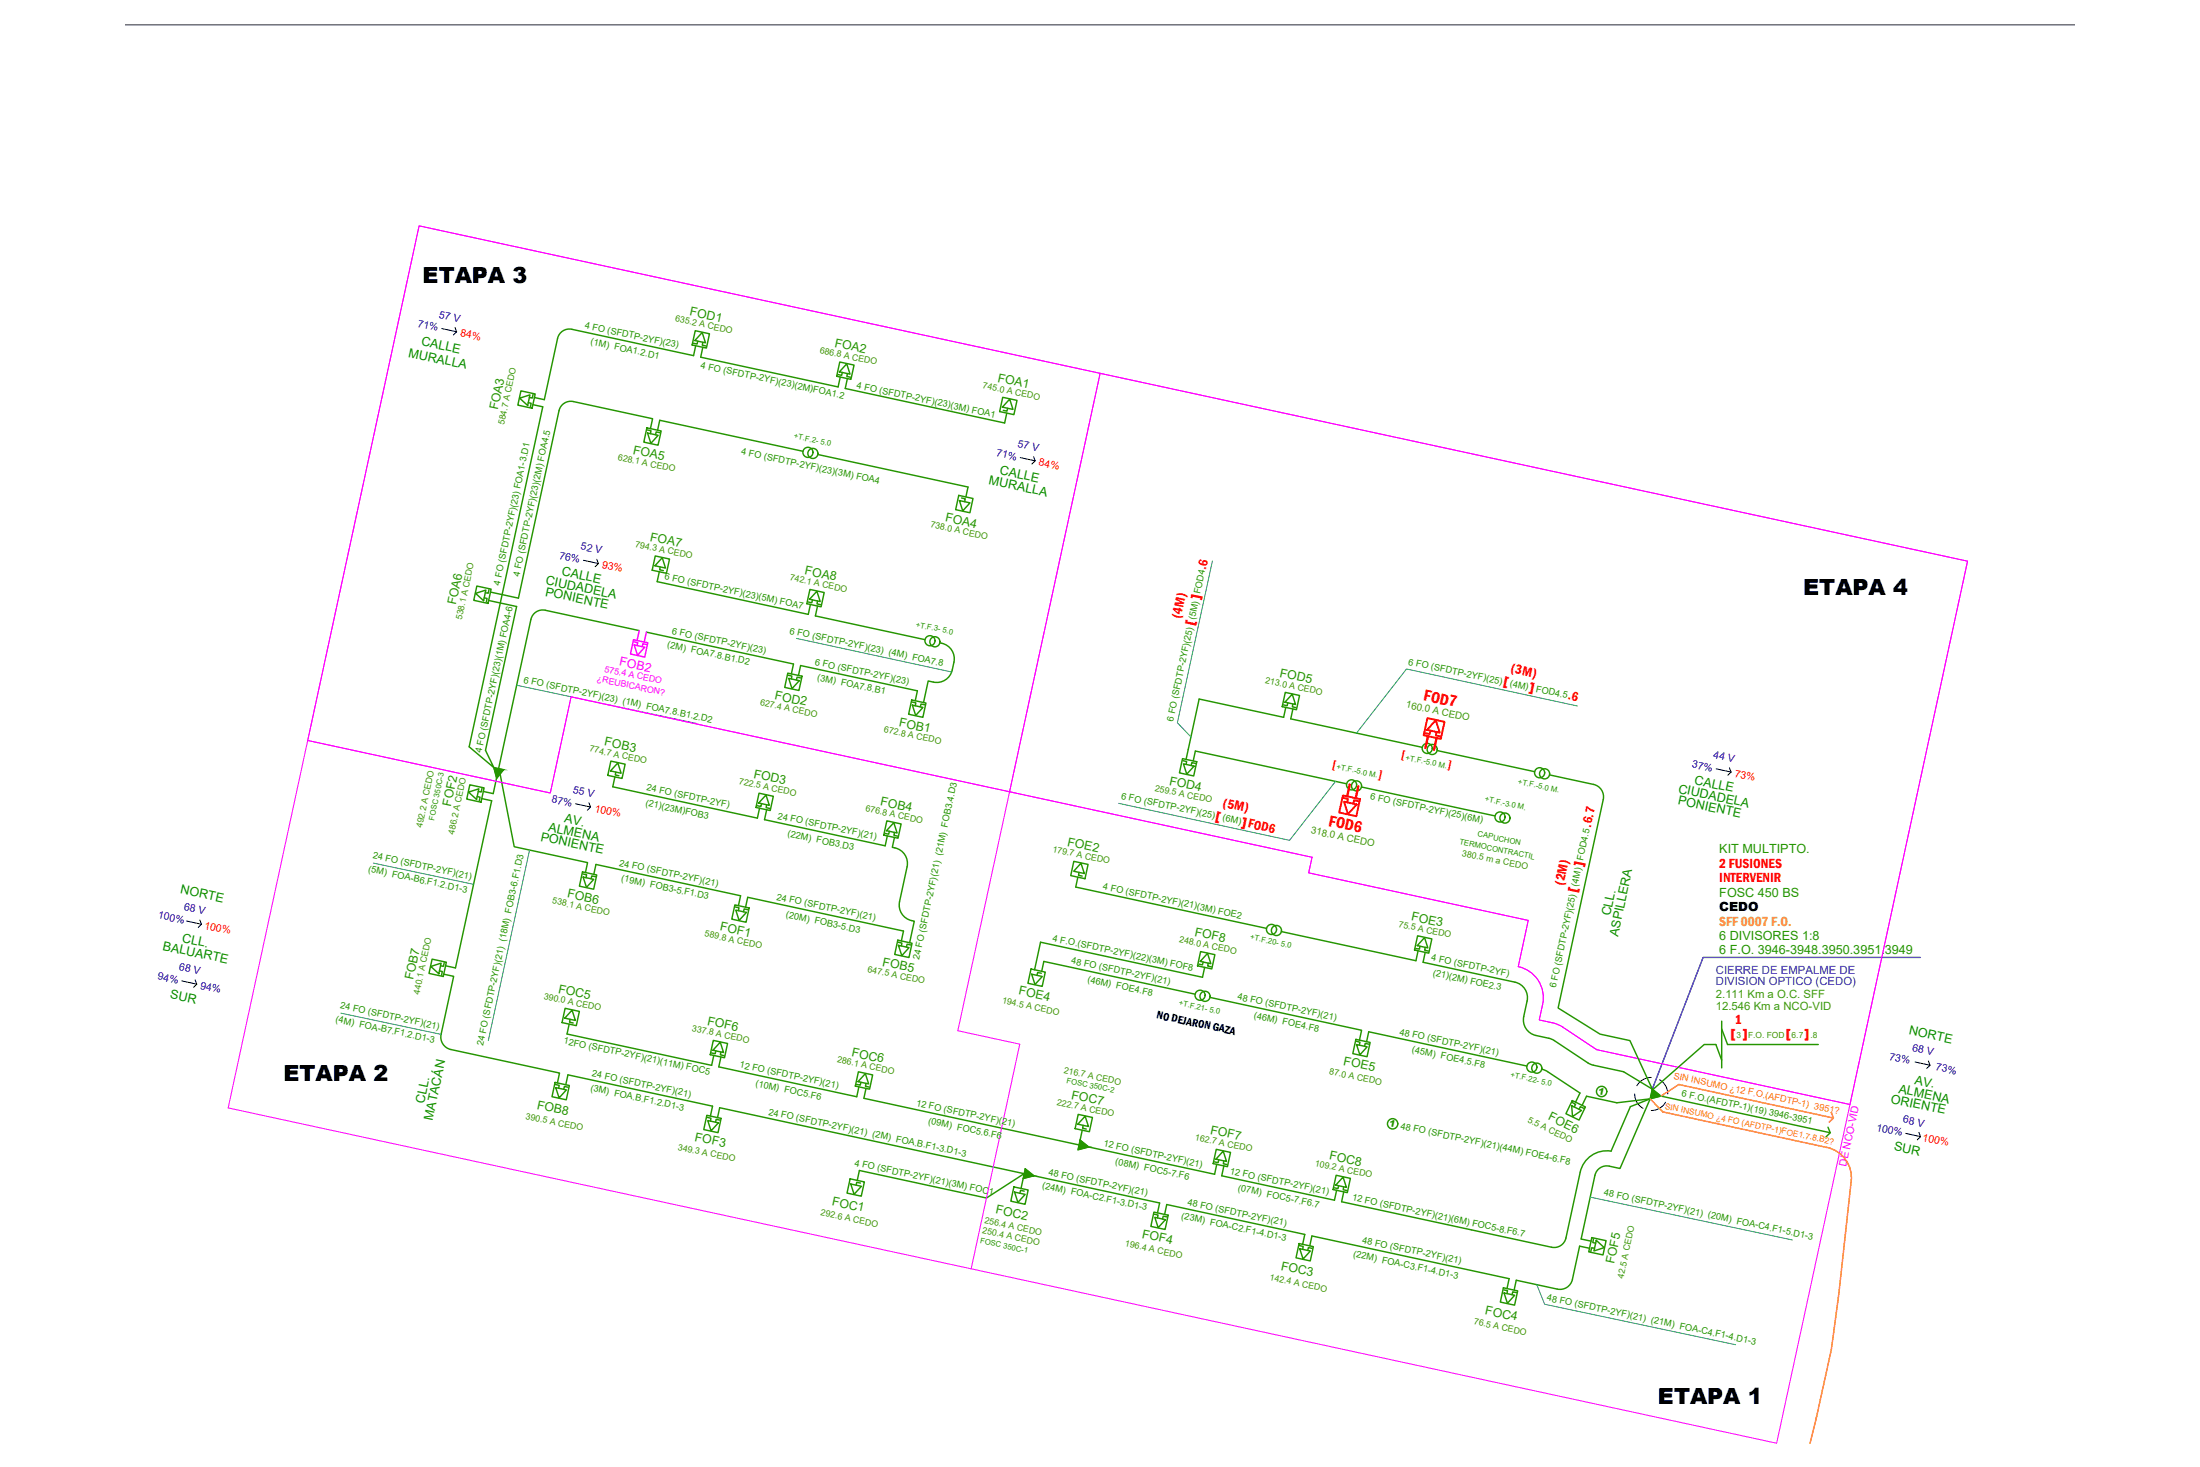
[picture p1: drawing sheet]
<svg xmlns="http://www.w3.org/2000/svg" width="914mm" height="610mm" viewBox="0 0 914 610" stroke-linecap="round" stroke-linejoin="round" font-family="sans-serif">
<!-- layer: CABLE EXISTENTE SUBTERRANEO SECUNDARIO -->
<g fill="none" stroke="#259500" stroke-width=".6">
<path d="M289 137.4l5.9 1.3-1.3 5.9-5.9-1.3zM291.9 138.2l1.3 4.3-4.4-1zM289.2 143.7l-.9 4.1-50.6-11a5 5 0 0 0-6 3.9l-5.5 25.4-4.1-.9M290 141.8l-.3 1.2-1.5-.4M292.1 142.2l-.2 1.2 1.5 .4M292.1 144.3l-.9 4.1 57.1 12.4 .9-4.1M349 150.4l6 1.3-1.3 5.9-5.9-1.2zM350.1 154.8l-.3 1.2-1.5-.4M351.9 151.2l1.4 4.3-4.4-1zM352.2 155.2l-.2 1.2 1.5 .4M352.2 157.3l-.9 4.1 66.3 14.4 .9-4.1M216 165.5l4.3-1.4-1 4.4z"/>
<path d="M216.5 162.4l5.9 1.3-1.2 5.9-6-1.3zM219.6 167.3l1.2 .3-.4 1.5M221.5 168.2l4.1 .8-30.6 141.3 10.3 8.7-3.5-7.2 12.9-59.8-11.6-2.5M221.6 163.9l-.4 1.5-1.2-.2M268.9 177.8l5.9 1.3-1.3 5.9-5.9-1.3zM269.1 178.7l1.5 .3-.2 1.2M269.1 179.9l4.5 1-3.1 3.3zM270.3 178.1l.9-4.1-32.9-7.1a5 5 0 0 0-6 3.8l-16.8 77.9-11.6-2.6M273.3 178.8l.9-4.2 59.6 12.9M274.3 179.8l-1.6-.3-.3 1.2M416.8 165.1l5.9 1.3-1.3 5.9-5.9-1.3zM418.8 169.7l-.3 1.2-1.5-.4"/>
<path d="M419.7 165.8l1.3 4.3-4.4-.9zM339.9 188.9l62.4 13.5-.8 4.1M398.5 205.9l5.9 1.2-1.3 6-5.9-1.3zM398.8 208l4.4 1-3 3.3zM399.7 206.9l1.5 .4-.2 1.2M272.3 231l6 1.3-1.3 5.9-5.9-1.3zM274 237.6l-.9 4.1 62.8 13.6 .9-4.1M274.4 235.6l-.2 1.2 1.5 .3M275.2 231.8l1.4 4.3-4.4-1zM197.7 246.6l4.2-1.4-.9 4.4zM198.2 243.5l5.9 1.3-1.3 5.9-5.9-1.2zM201.3 248.4l1.2 .3-.4 1.5"/>
<path d="M203.2 245l-.3 1.5-1.2-.2M336.6 244.9l6 1.3-1.3 6-5.9-1.3zM337.7 249.3l-.3 1.2-1.5-.3M339.5 245.7l1.4 4.3-4.4-1zM339.8 249.7l-.2 1.2 1.5 .4M339.8 251.8l-.9 4.1 45.6 9.9M265.7 262l-39.1-8.4a5 5 0 0 0-5.9 3.8l-13.5 62M268.7 262.7l61.1 13.2-.9 4.1M327.4 279.7l6 1.3-1.3 5.9-6-1.3zM390.6 267.1a6.7 6.7 0 0 1 5.9 8.1 8.9 8.9 0 0 1-3.2 7.1l-2.5 1.1h-2.9M327.6 280.6l1.5 .3-.2 1.2M327.8 281.9l4.4 .9-3 3.4z"/>
<path d="M331.9 280.7l.9-4.1 48.5 10.5-.9 4.1M332.8 281.7l-1.5-.3-.3 1.2M378.9 290.9l6 1.2-1.3 6-5.9-1.3zM379.1 291.7l1.5 .4-.2 1.2M379.2 293l4.4 1-3 3.3zM384.3 292.9l-1.5-.4-.3 1.2M387.9 283.4l-2.1-.4-1.9 8.9M534.2 287.7l5.9 1.3-1.2 5.9-6-1.3zM534.4 294l-.9 4.1-35.1-7.6-5.4 25.1M535.3 292.1l-.3 1.2-1.5-.4M537.1 288.5l1.4 4.3-4.4-1zM537.4 292.5l-.3 1.2 1.6 .4"/>
<path d="M537.4 294.6l-.9 4.1 54.6 11.9M205.3 319l4 .8-2.9 3.6zM253.9 316.3l5.9 1.2-1.3 6-5.9-1.3zM256.8 317l1.4 4.3-4.4-1zM491.5 315.2l5.9 1.3-1.3 5.9-5.9-1.2zM491.7 316.1l1.5 .3-.2 1.2M491.9 317.4l4.4 1-3 3.3zM495.9 316.2l.9-4.1 62.9 13.6M496.9 317.2l-1.5-.3-.3 1.2M597.3 311.9l40.6 8.8M194.7 329.2l4.3-1.4-.9 4.4zM195.3 326.1l5.9 1.3-1.3 5.9-5.9-1.3z"/>
<path d="M198.3 331l1.2 .3-.3 1.5M200.2 331.8l4.2 .9-15.1 69.5-4.1-.9M200.3 327.6l-.3 1.5-1.2-.2M206.4 323.3l-1.4 6.5-4.1-.9M207.9 321.6l5.8 30.2 30.5 6.7-.9 4.1M255.6 322.8l-.9 4.1 60.1 13.1 .9-4.2M256 320.8l-.3 1.2 1.5 .4M315.5 329.6l5.9 1.3-1.3 5.9-5.9-1.3zM316.6 334l-.3 1.1-1.6-.3M318.4 330.4l1.4 4.2-4.5-.9zM318.7 334.4l-.3 1.2 1.5 .3M318.7 336.5l-.9 4.1 50.1 10.9 .9-4.1"/>
<path d="M565.9 327l55.5 12.1M644 322l18.3 4a5.3 5.3 0 0 1 4.1 6.2l-18.8 86.7 17.4 10.8 12.5 2.7 9.2 20.2-11.9-7.2-13.5-3.1-15.7-10.2-1.3-.5-5.9-1.3a6.6 6.6 0 0 1-5.1-7.9l1.4-6.4a6.6 6.6 0 0 0-5-7.9l-38.2-8.2 .9-4.2M368.6 341.1l5.9 1.3-1.3 5.9-5.9-1.3zM369.7 345.4l-.3 1.2-1.5-.3M371.5 341.9l1.4 4.2-4.4-.9zM371.8 348l-.9 4.1a6.7 6.7 0 0 1 6.1 8.1l-3.1 14.5a6.7 6.7 0 0 0 6.1 8.1l-1.9 8.9M371.8 345.9l-.3 1.2 1.6 .3M446.3 357.9l5.9 1.3-1.2 5.9-6-1.2zM449.3 358.7l1.4 4.3-4.4-1zM242.1 362.3l5.9 1.3-1.3 5.9-5.9-1.3zM242.3 363.2l1.5 .3-.2 1.2M242.4 364.5l4.4 .9-3 3.3z"/>
<path d="M246.8 363.3l.9-4.1 60.1 13-.9 4.1M247.5 364.3l-1.5-.3-.3 1.2M305.4 376l6 1.3-1.3 5.9-5.9-1.3zM305.6 376.9l1.5 .3-.2 1.2M305.8 378.2l4.4 1-3 3.3zM309.9 377l.9-4.1 64.7 14-.9 4.1M310.8 378l-1.5-.3-.3 1.2M448 364.5l-.9 4.1 79.3 17.2M448.5 362.5l-.2 1.2 1.5 .4M179.6 398.6l5.9 1.2-1.3 6-5.9-1.3zM373.2 390.7l5.9 1.3-1.3 5.9-5.9-1.3zM373.3 391.5l1.6 .4-.3 1.2"/>
<path d="M373.4 392.8l4.4 1-3 3.3zM378.6 392.7l-1.6-.3-.3 1.1M499 395.4l5.9 1.3-1.2 5.9-6-1.3zM500.1 399.8l-.3 1.2-1.5-.4M501.9 396.2l1.4 4.3-4.4-1zM532.6 387.1l55.9 12.1 .9-4.1M589.2 388.9l5.9 1.3-1.3 5.9-5.9-1.3zM590.2 393.2l-.2 1.2-1.6-.2M592.1 389.6l1.4 4.3-4.4-1zM592.4 393.7l-.3 1.2 1.6 .3M179.1 401.6l4.2-1.4-.9 4.4zM182.7 403.4l1.2 .3-.4 1.5"/>
<path d="M184.4 404.8l4.2 .9-5.3 24.1a5.3 5.3 0 0 0 4.1 6.3l45.2 9.8-.9 4.1M184.6 400l-.3 1.6-1.2-.3M234.9 419l5.9 1.3-1.3 5.9-5.9-1.3zM237.8 419.8l1.3 4.2-4.4-.9zM428.5 402.7l6 1.3-1.3 5.9-6-1.3zM428.8 404.8l4.4 1-3 3.3zM432.8 404.4l-1.5-.3-.3 1.2M433 403.6l.9-4.1 62.8 13.6M500.7 402l-.9 4.1-67.3-14.6-2.5 11.5M502.2 400.2l-.2 1.2 1.5 .4M502.9 414.5l63 13.6-.9 4.1M236.6 425.6l-.9 4.1 60.1 13 .9-4.1"/>
<path d="M236.9 423.6l-.2 1.2 1.5 .3M296.5 432.3l5.9 1.3-1.3 5.9-5.9-1.2zM297.5 436.7l-.2 1.2-1.6-.4M299.4 433.1l1.3 4.3-4.4-1zM299.6 437.1l-.2 1.2 1.5 .4M299.6 439.2l-.8 4.1 57.3 12.4 .9-4.1M563.6 431.9l5.9 1.3-1.3 5.9-5.9-1.3zM563.8 432.7l1.5 .4-.3 1.2M563.8 434.1l4.4 .9-3 3.3zM568 432.9l.9-4.2 65.7 14.3M568.9 433.9l-1.5-.3-.3 1.2M230.7 449.8l5.9 1.3-1.2 5.9-6-1.3z"/>
<path d="M230.9 450.7l1.5 .3-.2 1.2M231 452l4.4 .9-3 3.3zM235.2 450.8l.9-4.2 60.1 13.1-.9 4.1M236.1 451.8l-1.5-.3-.3 1.2M356.8 445.4l5.9 1.3-1.3 5.9-5.9-1.3zM357.9 449.7l-.3 1.2-1.6-.3M359.7 446.1l1.3 4.3-4.4-.9zM359.9 450.2l-.2 1.2 1.5 .3M359.9 452.3l-.8 4.1 89.4 19.4M640.8 444.3l2.4 1M643.2 445.3l13.5 8.9-1.8 3.8M653.3 459.5l4 2-3.7 2.5z"/>
<path d="M653.5 457.3l5.5 2.7-2.7 5.4-5.4-2.6zM653.5 458.1l1.4 .8-.6 1.1M685.9 456.6l-8.3 3.3-8 18.5a11.3 11.3 0 0 0-12.8 8.7l-5.9 27.3a5 5 0 0 1-6 3.9l-87.3-18.9 .9-4.1M685.9 456.6l-12.6 29-4.4-1a5 5 0 0 0-6 3.8M685.9 456.6l-13.9 1.7-12.6-2.8-1.8 3.8M690.3 455.5l70.4 15.2M293.8 463.5l5.9 1.2-1.3 6-5.9-1.3zM294 464.3l1.5 .4-.2 1.2M294.2 465.6l4.4 1-3.1 3.3zM298.2 464.4l.9-4.1 126.6 27.4M299.2 465.5l-1.5-.4-.3 1.2M448.1 463.1l6 1.3-1.3 5.9-5.9-1.3z"/>
<path d="M448.9 473.7l3.6 2.9-4.4 1.2zM449.8 469.6l-.9 4.1M450.2 467.6l-.2 1.2 1.5 .4M451 463.8l1.4 4.3-4.4-1zM452.5 476.6l52.3 11.4 .9-4.2M505.5 477.6l6 1.3-1.3 5.9-6-1.3zM508.4 478.3l1.4 4.3-4.4-.9zM658.3 460.6l-1.4-.7-.6 1.1M759.8 468.4l.9 2.3-1.8 1.7M353.3 489.9l6 1.2-1.3 6-5.9-1.3zM353.6 492l4.4 1-3 3.3zM357.6 491.6l-1.5-.3-.3 1.2"/>
<path d="M421.4 493.2l5.9 1.3-1.2 5.9-6-1.3zM421.7 495.4l4.4 .9-3 3.3zM425.3 489.7l-.9 4.2M425.7 495l-1.5-.4-.3 1.2M425.7 487.7l-15.7 10.1-52.8-11.4-.9 4.1M426.1 485.7l3.6 2.9-4.4 1.1zM429.7 488.6l52.3 11.3-.9 4.1M506.6 481.9l-.3 1.2-1.5-.3M508.7 482.4l-.2 1.2 1.5 .3M508.7 484.5l-.9 4.1 46.8 10.1 .9-4.1M555.3 488.4l6 1.3-1.3 5.9-5.9-1.3zM556.4 492.7l-.3 1.2-1.5-.3"/>
<path d="M558.2 489.1l1.4 4.3-4.4-.9zM558.5 493.2l-.2 1.2 1.5 .3M662.9 488.4l-5.7 26.5 4.1 .9M479.6 503.7l5.9 1.3-1.2 5.9-6-1.3zM479.8 504.6l1.5 .3-.2 1.2M480 505.9l4.4 .9-3 3.3zM484.1 504.7l.8-4.2 57.4 12.5-.9 4.1M485 505.7l-1.5-.3-.3 1.1M539.9 516.7l6 1.3-1.3 6-5.9-1.3zM540.1 517.6l1.6 .4-.3 1.2M540.2 518.9l4.4 .9-3 3.4zM544.4 517.7l.9-4.1 81.9 17.7-.8 4.2"/>
<path d="M545.3 518.7l-1.5-.3-.3 1.2M660.7 518.7l-4.2-.9-2.9 13.8a5.3 5.3 0 0 1-6.3 4.1l-17.1-3.7-.9 4.1M661.6 514.3l6 1.3-1.3 5.9-6-1.3zM662.3 514.8l-.3 1.5 1.2 .3M662.7 518.7l-1.2-.2-.3 1.5M663.5 515.4l3.3 3-4.3 1.4zM624.9 535.1l5.9 1.3-1.3 5.9-5.9-1.2zM625.1 536l1.5 .3-.2 1.2M625.1 537.3l4.5 .9-3.1 3.4zM630.3 537.1l-1.5-.3-.3 1.2"/>
<circle cx="335.8" cy="188" r="2.1"/>
<circle cx="337.9" cy="188.4" r="2.1"/>
<circle cx="386.5" cy="266.2" r="2.1"/>
<circle cx="388.6" cy="266.7" r="2.1"/>
<circle cx="593.2" cy="311" r="2.1"/>
<circle cx="595.3" cy="311.4" r="2.1"/>
<circle cx="561.8" cy="326.1" r="2.1"/>
<circle cx="563.8" cy="326.6" r="2.1"/>
<circle cx="623.5" cy="339.5" r="2.1"/>
<circle cx="625.5" cy="339.9" r="2.1"/>
<circle cx="639.9" cy="321.1" r="2.1"/>
<circle cx="642" cy="321.6" r="2.1"/>
<circle cx="528.5" cy="386.2" r="2.1"/>
<circle cx="530.5" cy="386.7" r="2.1"/>
<circle cx="498.8" cy="413.6" r="2.1"/>
<circle cx="500.8" cy="414" r="2.1"/>
<circle cx="636.7" cy="443.4" r="2.1"/>
<circle cx="638.7" cy="443.9" r="2.1"/>
<circle cx="665.7" cy="453.6" r="2.14"/>
<circle cx="578.8" cy="467" r="2.14"/>
</g>
<path d="M263.3 265.8l5.9 1.3-1.2 5.9-6-1.2zM263.5 266.7l1.5 .3-.2 1.2M263.6 268l4.4 .9-3 3.4zM265.7 262l-.9 4.2M268.7 262.7l-.9 4.1M268.7 267.8l-1.5-.3-.3 1.2" fill="none" stroke="#f0f" stroke-width=".6"/>
<g fill="#259500" stroke="#259500" stroke-width=".42">
<path d="M448.9 473.7l3.6 2.9h-4.2zM448.3 476.6l-.2 1.2 4.4-1.2z"/>
<path d="M205.3 319l4 .8h-3.8zM205.5 319.8l.9 3.6 2.9-3.6z"/>
<path d="M426.1 485.7l3.6 2.9h-4.2zM425.5 488.6l-.2 1.1 4.4-1.1z"/>
</g>
<!-- layer: DETALLES DE EDIFICIOS -->
<path d="M798.2 397.9h-90.3l-21.2 54.7" fill="none" stroke="#003fff" stroke-width=".6"/>
<!-- layer: EMPALME EXISTENTE SECUNADRIO -->
<g fill="#259500" stroke="#259500" stroke-width=".42">
<path d="M686.7 452.6l3.6 2.9h-4.2z"/>
<path d="M686.1 455.5l-.2 1.1zM686.1 455.5h4.2l-4.4 1.1z"/>
</g>
<path d="M686.7 452.6l3.6 2.9-4.4 1.1z" fill="none" stroke="#259500" stroke-width=".6"/>
<!-- layer: MARCOS CONSTRUCCION -->
<g fill="none" stroke="#000" stroke-width=".42">
<path d="M183.6 136.5l6.2 1.4M189.1 136.1l.7 1.8-1.4 1.3M424 190.1l6.3 1.4M429.6 189.7l.7 1.8-1.4 1.3M242.5 232.8l6.2 1.4M248 232.4l.7 1.8-1.3 1.3M713.3 319.5l6.2 1.3M718.8 319.1l.7 1.7-1.4 1.4M239.2 334l6.3 1.4M244.8 333.6l.7 1.8-1.4 1.3M77.5 382.7l6.3 1.4M83.1 382.3l.7 1.8-1.4 1.3"/>
<path d="M75.6 407.6l6.2 1.4M81.1 407.2l.7 1.8-1.4 1.3M679.4 454.6v.3a6.9 6.9 0 0 0 3.5 5.7M686.3 447.7h-.4a6.9 6.9 0 0 0-5.5 3.5M689.7 448.6l.3 .2a6.9 6.9 0 0 1 3.2 5.8M692.3 458l-.1 .1a6.8 6.8 0 0 1-5.9 3.4M796 441.3l6.2 1.4M801.5 440.9l.7 1.8-1.4 1.3M792 471l6.3 1.3M797.6 470.6l.7 1.7-1.4 1.3"/>
</g>
<!-- layer: LIMITE DE TERMINAL -->
<path d="M174.2 93.8l643.6 139.4-79.4 366.5-643.6-139.3zM174.2 93.8l283.1 61.3-37.7 173.9-182.2-39.4-8.7 39.9-100.8-21.8zM127.9 307.7l100.8 21.8 8.7-39.9 307.9 66.6M419.6 329l-21.5 99.3 25.7 5.6-20.2 93.3M545.3 356.2l-1.4 6.5 91.3 19.8-4.2 19.2M545.3 356.2l-125.7-27.2 37.7-173.9 360.5 78.1-48.9 225.8-105.3-22.8-13.9-9.3M631 401.7a13.2 13.2 0 0 1 10.2 15.7M641.2 417.4l-1.4 6.4 6.7 1.6 3.2 1.5M649.7 426.9l13.9 9.3 105.3 22.8" fill="none" stroke="#f0f" stroke-width=".42"/>
<!-- layer: ACOTACION GENERAL -->
<path d="M503.9 233.1l-14.5 67.2 5.6 5.9M331 265.3l64.5 13.9M214.7 284.7l74.8 15.9M655.6 293.4l-71-15.4-20.8 26.6M555.1 324.7l-19.1 24.5-71-15.4M155.2 358.6l41.6 8.9M220.1 353.2l-17.1 79.2M141.7 421l41.6 8.8M660.9 497.5l84.1 17.8M638.7 533.8l3.3 8.2 79.4 16.8" fill="none" stroke="#009595" stroke-width=".42"/>
<!-- layer: TF EXIS -->
<path d="M685.9 456.6l5.2 5.4 68.3 14.8a12.8 12.8 0 0 1 10 13.9l-5.1 47.2-3.1 22.8-6.4 28.9M697.8 450.7l-7.5 4.8M761.1 462.3l.9 2.3-1.7 1.7M754.8 589.6l-2.5 10.1" fill="none" stroke="#ff7f00" stroke-width=".6"/>
<!-- layer: RESERVAS EXISTENTES SECUNDARIAS -->
<path d="M715.6 427.6l2.4 6.4h37.7M715.6 424.3v19.5M715.6 440.5l-2.4-6.5h-4.9l-21.4 18.9" fill="none" stroke="#259500" stroke-width=".6"/>
<!-- layer: CABLE EXISTENTE SUBTERRANEO SECUNDARIO -->
<path d="M697.8 450.7l64.2 13.9" fill="none" stroke="#ff7f00" stroke-width=".6"/>
<!-- layer: TERMINAL PROYECTADA EN POSTE -->
<path d="M52.1 10.1h810" fill="none" stroke="#767676" stroke-width=".99"/>
<!-- layer: TERMINAL SUBTERRANEA PROYECTADA -->
<path d="M593.3 298.4l7.1 1.5-1.5 7.2-7.2-1.6zM596.7 299.3l1.7 5.1-5.3-1.1zM594.6 303.6l-.4 1.5-1.8-.4M597.1 304.2l-.3 1.4 1.8 .4M558.2 330.5l7.1 1.6-1.6 7.1-7.1-1.6zM558.4 331.6l1.8 .4-.2 1.4M558.6 333.1l5.3 1.2-3.6 4zM564.6 332.9l-1.8-.4-.3 1.5" fill="none" stroke="#f00" stroke-width=".8"/>
<!-- layer: CABLE PROYECTADO SUBTERRANEO  SECUNDARIO -->
<path d="M593.5 305.9l-1 4.9M597.1 306.7l-1.1 4.9M561 326l-1.1 4.9M564.6 326.7l-1.1 5" fill="none" stroke="#f00" stroke-width=".99"/>
<g font-size="9.2">
<text x="175.7" y="117.6">ETAPA 3</text>
<text x="749.5" y="247.1">ETAPA 4</text>
<text x="117.8" y="449.3">ETAPA 2</text>
<text x="689.1" y="583.2">ETAPA 1</text>
</g>
<g font-size="6.8" fill="#f00">
<text x="591.4" y="290.9" transform="rotate(12 591.4 290.9)">FOD7</text>
<text x="551.9" y="343.2" transform="rotate(12 551.9 343.2)">FOD6</text>
</g>
<g font-size="5.6" fill="#f00">
<text x="490.7" y="257.3" transform="rotate(-78 490.7 257.3)">(4M)</text>
<text x="627.6" y="279.4" transform="rotate(12 627.6 279.4)">(3M)</text>
<text x="508" y="335.2" transform="rotate(12 508 335.2)">(5M)</text>
<text x="714.6" y="360.6">2 FUSIONES</text>
<text x="649.8" y="368.2" transform="rotate(-78 649.8 368.2)">(2M)</text>
<text x="714.6" y="366.6">INTERVENIR</text>
<text x="721" y="425.4">1</text>
</g>
<text font-size="5.6" fill="#dda500" x="714.6" y="384.6">SFF 0007 F.O.</text>
<g font-size="5.5" fill="#f00">
<text x="501.3" y="236.8" transform="rotate(-78 501.3 236.8)">.6</text>
<text x="651.5" y="290.5" transform="rotate(12 651.5 290.5)">.6</text>
<text x="661.2" y="343.9" transform="rotate(-78 661.2 343.9)">.6.7</text>
</g>
<g font-size="5.3" fill="#009500">
<text x="174.9" y="143.4" transform="rotate(12 174.9 143.4)">CALLE</text>
<text x="169.5" y="148.2" transform="rotate(12 169.5 148.2)">MURALLA</text>
<text x="415.3" y="197.1" transform="rotate(12 415.3 197.1)">CALLE</text>
<text x="410.8" y="201.1" transform="rotate(12 410.8 201.1)">MURALLA</text>
<text x="233.2" y="239.1" transform="rotate(12 233.2 239.1)">CALLE</text>
<text x="226.5" y="242.7" transform="rotate(12 226.5 242.7)">CIUDADELA</text>
<text x="226.4" y="247.5" transform="rotate(12 226.4 247.5)">PONIENTE</text>
<text x="234.4" y="341.6" transform="rotate(12 234.4 341.6)">AV.</text>
<text x="227.7" y="345.2" transform="rotate(12 227.7 345.2)">ALMENA</text>
<text x="224.5" y="349.3" transform="rotate(12 224.5 349.3)">PONIENTE</text>
<text x="74.8" y="371.3" transform="rotate(12 74.8 371.3)">NORTE</text>
<text x="669.3" y="380.8" transform="rotate(-78 669.3 380.8)">CLL.</text>
<text x="672.5" y="389.3" transform="rotate(-78 672.5 389.3)">ASPILLERA</text>
<text x="67.4" y="394.7" transform="rotate(12 67.4 394.7)">BALUARTE</text>
<text x="75.5" y="391.3" transform="rotate(12 75.5 391.3)">CLL.</text>
<text x="70.5" y="414.7" transform="rotate(12 70.5 414.7)">SUR</text>
<text x="793.2" y="429.9" transform="rotate(12 793.2 429.9)">NORTE</text>
<text x="788.9" y="454" transform="rotate(12 788.9 454)">ALMENA</text>
<text x="795.6" y="450.4" transform="rotate(12 795.6 450.4)">AV.</text>
<text x="176.3" y="458.8" transform="rotate(-78 176.3 458.8)">CLL.</text>
<text x="785.7" y="458.2" transform="rotate(12 785.7 458.2)">ORIENTE</text>
<text x="179.8" y="465.8" transform="rotate(-78 179.8 465.8)">MATACÁN</text>
<text x="787" y="478" transform="rotate(12 787 478)">SUR</text>
</g>
<g font-size="5.3" fill="#f00">
<text x="498.6" y="249.5" transform="rotate(-78 498.6 249.5)">]</text>
<text x="496.2" y="260.3" transform="rotate(-78 496.2 260.3)">[</text>
<text x="624.6" y="284.8" transform="rotate(12 624.6 284.8)">[</text>
<text x="635.5" y="287.2" transform="rotate(12 635.5 287.2)">]</text>
<text x="505" y="340.6" transform="rotate(12 505 340.6)">[</text>
<text x="515.8" y="343.1" transform="rotate(12 515.8 343.1)">]FOD6</text>
<text x="657.8" y="360.1" transform="rotate(-78 657.8 360.1)">]</text>
<text x="655.3" y="371.2" transform="rotate(-78 655.3 371.2)">[</text>
<text x="719.2" y="431.4">[ ]</text>
<text x="742.3" y="431.4">[</text>
<text x="750" y="431.4">]</text>
</g>
<text font-size="5.3" x="714.6" y="378.6">CEDO</text>
<g font-size="5.2" fill="#009500">
<text x="697.3" y="329.4" transform="rotate(12 697.3 329.4)">CIUDADELA</text>
<text x="704" y="325.8" transform="rotate(12 704 325.8)">CALLE</text>
<text x="697.2" y="334.2" transform="rotate(12 697.2 334.2)">PONIENTE</text>
</g>
<g font-size="5.2" fill="#259500">
<text x="714.6" y="354.6">KIT MULTIPTO.</text>
<text x="714.6" y="372.6">FOSC 450 BS</text>
<text x="714.6" y="390.6">6 DIVISORES 1:8</text>
<text x="714.6" y="396.6">6 F.O. 3946-3948.3950.3951.3949</text>
</g>
<g font-size="5.1" fill="#259500">
<text x="286.5" y="131" transform="rotate(12 286.5 131)">FOD1</text>
<text x="346.7" y="144" transform="rotate(12 346.7 144)">FOA2</text>
<text x="414.4" y="158.7" transform="rotate(12 414.4 158.7)">FOA1</text>
<text x="207" y="170.6" transform="rotate(-78 207 170.6)">FOA3</text>
<text x="262.8" y="188.5" transform="rotate(12 262.8 188.5)">FOA5</text>
<text x="392.7" y="216.6" transform="rotate(12 392.7 216.6)">FOA4</text>
<text x="270" y="224.6" transform="rotate(12 270 224.6)">FOA7</text>
<text x="334.3" y="238.5" transform="rotate(12 334.3 238.5)">FOA8</text>
<text x="189.4" y="251.6" transform="rotate(-78 189.4 251.6)">FOA6</text>
<text x="531.7" y="281.3" transform="rotate(12 531.7 281.3)">FOD5</text>
<text x="321.8" y="290.5" transform="rotate(12 321.8 290.5)">FOD2</text>
<text x="373.4" y="301.7" transform="rotate(12 373.4 301.7)">FOB1</text>
<text x="251" y="309.7" transform="rotate(12 251 309.7)">FOB3</text>
<text x="313" y="323.2" transform="rotate(12 313 323.2)">FOD3</text>
<text x="485.8" y="326" transform="rotate(12 485.8 326)">FOD4</text>
<text x="187.4" y="335.3" transform="rotate(-78 187.4 335.3)">FOF2</text>
<text x="365.7" y="334.6" transform="rotate(12 365.7 334.6)">FOB4</text>
<text x="443.4" y="351.4" transform="rotate(12 443.4 351.4)">FOE2</text>
<text x="235.5" y="372.9" transform="rotate(12 235.5 372.9)">FOB6</text>
<text x="586.3" y="382.3" transform="rotate(12 586.3 382.3)">FOE3</text>
<text x="299" y="386.6" transform="rotate(12 299 386.6)">FOF1</text>
<text x="496.3" y="388.9" transform="rotate(12 496.3 388.9)">FOF8</text>
<text x="366.6" y="401.3" transform="rotate(12 366.6 401.3)">FOB5</text>
<text x="171.8" y="407.4" transform="rotate(-78 171.8 407.4)">FOB7</text>
<text x="231.9" y="412.4" transform="rotate(12 231.9 412.4)">FOC5</text>
<text x="423.2" y="413.2" transform="rotate(12 423.2 413.2)">FOE4</text>
<text x="293.7" y="425.8" transform="rotate(12 293.7 425.8)">FOF6</text>
<text x="353.8" y="438.8" transform="rotate(12 353.8 438.8)">FOC6</text>
<text x="558.2" y="442.4" transform="rotate(12 558.2 442.4)">FOE5</text>
<text x="222.9" y="460.7" transform="rotate(12 222.9 460.7)">FOB8</text>
<text x="445.1" y="456.5" transform="rotate(12 445.1 456.5)">FOC7</text>
<text x="643.2" y="465.2" transform="rotate(26 643.2 465.2)">FOE6</text>
<text x="502.8" y="471.1" transform="rotate(12 502.8 471.1)">FOF7</text>
<text x="288.6" y="474" transform="rotate(12 288.6 474)">FOF3</text>
<text x="552.3" y="481.8" transform="rotate(12 552.3 481.8)">FOC8</text>
<text x="345.5" y="500.8" transform="rotate(12 345.5 500.8)">FOC1</text>
<text x="413.6" y="504.1" transform="rotate(12 413.6 504.1)">FOC2</text>
<text x="474.4" y="514.3" transform="rotate(12 474.4 514.3)">FOF4</text>
<text x="532.2" y="527.6" transform="rotate(12 532.2 527.6)">FOC3</text>
<text x="670.9" y="525.4" transform="rotate(-78 670.9 525.4)">FOF5</text>
<text x="617.1" y="546" transform="rotate(12 617.1 546)">FOC4</text>
</g>
<text font-size="5.1" fill="#f0f" x="257.3" y="276.5" transform="rotate(12 257.3 276.5)">FOB2</text>
<g font-size="4.9" fill="#f00">
<text x="582.3" y="315.2" transform="rotate(12 582.3 315.2)">[</text>
<text x="553.5" y="319.1" transform="rotate(12 553.5 319.1)">[</text>
<text x="572.5" y="323.2" transform="rotate(12 572.5 323.2)">]</text>
<text x="601.3" y="319.3" transform="rotate(12 601.3 319.3)">]</text>
</g>
<g font-size="4.7" fill="#003fff">
<text x="713.2" y="404.7">CIERRE DE EMPALME DE</text>
<text x="713.2" y="409.2">DIVISION OPTICO (CEDO)</text>
</g>
<g font-size="4.7" fill="#4a9500">
<text x="713.2" y="414.5">2.111 Km a O.C. SFF</text>
<text x="713.2" y="419.6">12.546 Km a NCO-VID</text>
</g>
<text font-size="4.7" x="480.6" y="423.1" transform="rotate(12 480.6 423.1)">NO DEJARON GAZA</text>
<g font-size="4.4" fill="#00f">
<text x="182.3" y="132" transform="rotate(12 182.3 132)">57 V</text>
<text x="173.4" y="135.9" transform="rotate(12 173.4 135.9)">71%</text>
<text x="422.7" y="185.6" transform="rotate(12 422.7 185.6)">57 V</text>
<text x="413.8" y="189.5" transform="rotate(12 413.8 189.5)">71%</text>
<text x="232.3" y="232.2" transform="rotate(12 232.3 232.2)">76%</text>
<text x="241.2" y="228.3" transform="rotate(12 241.2 228.3)">52 V</text>
<text x="712" y="315" transform="rotate(12 712 315)">44 V</text>
<text x="703.1" y="318.9" transform="rotate(12 703.1 318.9)">37%</text>
<text x="237.9" y="329.5" transform="rotate(12 237.9 329.5)">55 V</text>
<text x="229" y="333.4" transform="rotate(12 229 333.4)">87%</text>
<text x="65.5" y="381.6" transform="rotate(12 65.5 381.6)">100%</text>
<text x="76.2" y="378.2" transform="rotate(12 76.2 378.2)">68 V</text>
<text x="65.3" y="407" transform="rotate(12 65.3 407)">94%</text>
<text x="74.2" y="403.1" transform="rotate(12 74.2 403.1)">68 V</text>
<text x="83" y="410.8" transform="rotate(12 83 410.8)">94%</text>
<text x="794.7" y="436.8" transform="rotate(12 794.7 436.8)">68 V</text>
<text x="785.1" y="440.4" transform="rotate(12 785.1 440.4)">73%</text>
<text x="804.4" y="444.7" transform="rotate(12 804.4 444.7)">73%</text>
<text x="790.7" y="466.4" transform="rotate(12 790.7 466.4)">68 V</text>
<text x="779.6" y="469.9" transform="rotate(12 779.6 469.9)">100%</text>
</g>
<g font-size="4.4" fill="#f00">
<text x="191.1" y="139.7" transform="rotate(12 191.1 139.7)">84%</text>
<text x="431.5" y="193.4" transform="rotate(12 431.5 193.4)">84%</text>
<text x="250" y="236" transform="rotate(12 250 236)">93%</text>
<text x="720.8" y="322.7" transform="rotate(12 720.8 322.7)">73%</text>
<text x="246.9" y="337.3" transform="rotate(12 246.9 337.3)">100%</text>
<text x="84.7" y="385.9" transform="rotate(12 84.7 385.9)">100%</text>
<text x="798.8" y="474" transform="rotate(12 798.8 474)">100%</text>
</g>
<text font-size="4.4" fill="#f0f" x="767.4" y="484.9" transform="rotate(-78 767.4 484.9)">DE NCO-VID</text>
<g font-size="4.1" fill="#4a9500">
<text x="584.1" y="294" transform="rotate(12 584.1 294)">160.0 A CEDO</text>
<text x="544.6" y="346.3" transform="rotate(12 544.6 346.3)">318.0 A CEDO</text>
</g>
<g font-size="3.8" fill="#259500">
<text x="242.9" y="136.4" transform="rotate(12 242.9 136.4)">4 FO (SFDTP-2YF)(23)</text>
<text x="245.3" y="143.1" transform="rotate(12 245.3 143.1)">(1M) FOA1.2.D1</text>
<text x="291" y="152.9" transform="rotate(12 291 152.9)">4 FO (SFDTP-2YF)(23)(2M)FOA1.2</text>
<text x="355.9" y="161.3" transform="rotate(12 355.9 161.3)">4 FO (SFDTP-2YF)(23)(3M) FOA1</text>
<text x="307.9" y="188.8" transform="rotate(12 307.9 188.8)">4 FO (SFDTP-2YF)(23)(3M) FOA4</text>
<text x="215.9" y="239.6" transform="rotate(-78 215.9 239.6)">4 FO (SFDTP-2YF)(23)(2M) FOA4.5</text>
<text x="207.7" y="243.3" transform="rotate(-78 207.7 243.3)">4 FO (SFDTP-2YF)(23) FOA1-3.D1</text>
<text x="276.1" y="240.8" transform="rotate(12 276.1 240.8)">6 FO (SFDTP-2YF)(23)(5M) FOA7</text>
<text x="498.9" y="246.9" transform="rotate(-78 498.9 246.9)">FOD4</text>
<text x="496.6" y="257.7" transform="rotate(-78 496.6 257.7)">(5M)</text>
<text x="279.1" y="263.4" transform="rotate(12 279.1 263.4)">6 FO (SFDTP-2YF)(23)</text>
<text x="328" y="263.3" transform="rotate(12 328 263.3)">6 FO (SFDTP-2YF)(23) (4M) FOA7.8</text>
<text x="277.2" y="269" transform="rotate(12 277.2 269)">(2M) FOA7.8.B1.D2</text>
<text x="338.6" y="276.2" transform="rotate(12 338.6 276.2)">6 FO (SFDTP-2YF)(23)</text>
<text x="585.2" y="276.2" transform="rotate(12 585.2 276.2)">6 FO (SFDTP-2YF)(25)</text>
<text x="217.5" y="283.7" transform="rotate(12 217.5 283.7)">6 FO (SFDTP-2YF)(23) (1M) FOA7.8.B1.2.D2</text>
<text x="339.5" y="282.5" transform="rotate(12 339.5 282.5)">(3M) FOA7.8.B1</text>
<text x="627.4" y="285.1" transform="rotate(12 627.4 285.1)">(4M)</text>
<text x="638.2" y="287.4" transform="rotate(12 638.2 287.4)">FOD4.5</text>
<text x="487.6" y="299.9" transform="rotate(-78 487.6 299.9)">6 FO (SFDTP-2YF)(25)</text>
<text x="200.2" y="313" transform="rotate(-78 200.2 313)">4 FO (SFDTP-2YF)(23)(1M) FOA4-6</text>
<text x="268.6" y="328.4" transform="rotate(12 268.6 328.4)">24 FO (SFDTP-2YF)</text>
<text x="268.1" y="334.8" transform="rotate(12 268.1 334.8)">(21)(23M)FOB3</text>
<text x="465.8" y="331.9" transform="rotate(12 465.8 331.9)">6 FO (SFDTP-2YF)(25)</text>
<text x="569.4" y="332.1" transform="rotate(12 569.4 332.1)">6 FO (SFDTP-2YF)(25)(6M)</text>
<text x="323.1" y="340.2" transform="rotate(12 323.1 340.2)">24 FO (SFDTP-2YF)(21)</text>
<text x="508" y="340.9" transform="rotate(12 508 340.9)">(6M)</text>
<text x="327.2" y="347.6" transform="rotate(12 327.2 347.6)">(22M) FOB3.D3</text>
<text x="154.8" y="356.7" transform="rotate(12 154.8 356.7)">24 FO (SFDTP-2YF)(21)</text>
<text x="257.2" y="359.7" transform="rotate(12 257.2 359.7)">24 FO (SFDTP-2YF)(21)</text>
<text x="658" y="357.7" transform="rotate(-78 658 357.7)">FOD4.5</text>
<text x="152.9" y="362.3" transform="rotate(12 152.9 362.3)">(5M) FOA-B6.F1.2.D1-3</text>
<text x="258.1" y="366" transform="rotate(12 258.1 366)">(19M) FOB3-5.F1.D3</text>
<text x="458.3" y="369.5" transform="rotate(12 458.3 369.5)">4 FO (SFDTP-2YF)(21)(3M) FOE2</text>
<text x="655.7" y="368.6" transform="rotate(-78 655.7 368.6)">(4M)</text>
<text x="322.6" y="373.8" transform="rotate(12 322.6 373.8)">24 FO (SFDTP-2YF)(21)</text>
<text x="326.4" y="381.1" transform="rotate(12 326.4 381.1)">(20M) FOB3-5.D3</text>
<text x="437.3" y="391" transform="rotate(12 437.3 391)">4 F.O.(SFDTP-2YF)(22)(3M) FOF8</text>
<text x="382.1" y="399.1" transform="rotate(-78 382.1 399.1)">24 FO (SFDTP-2YF)(21) (21M) FOB3.4.D3</text>
<text x="445.1" y="400.4" transform="rotate(12 445.1 400.4)">48 FO (SFDTP-2YF)(21)</text>
<text x="594.7" y="399" transform="rotate(12 594.7 399)">4 FO (SFDTP-2YF)</text>
<text x="595.4" y="405.4" transform="rotate(12 595.4 405.4)">(21)(2M) FOE2.3</text>
<text x="451.8" y="408.1" transform="rotate(12 451.8 408.1)">(46M) FOE4.F8</text>
<text x="646.7" y="410.8" transform="rotate(-78 646.7 410.8)">6 FO (SFDTP-2YF)(25)</text>
<text x="141.3" y="419" transform="rotate(12 141.3 419)">24 FO (SFDTP-2YF)(21)</text>
<text x="514.2" y="415.3" transform="rotate(12 514.2 415.3)">48 FO (SFDTP-2YF)(21)</text>
<text x="139.3" y="424.6" transform="rotate(12 139.3 424.6)">(4M) FOA-B7.F1.2.D1-3</text>
<text x="520.9" y="423.1" transform="rotate(12 520.9 423.1)">(46M) FOE4.F8</text>
<text x="581.6" y="429.9" transform="rotate(12 581.6 429.9)">48 FO (SFDTP-2YF)(21)</text>
<text x="200.8" y="434.7" transform="rotate(-78 200.8 434.7)">24 FO (SFDTP-2YF)(21) (18M) FOB3-6.F1.D3</text>
<text x="234" y="433.6" transform="rotate(12 234 433.6)">12FO (SFDTP-2YF)(21)(11M) FOC5</text>
<text x="586.7" y="437.3" transform="rotate(12 586.7 437.3)">(45M) FOE4.5.F8</text>
<text x="307.2" y="443.6" transform="rotate(12 307.2 443.6)">12 FO (SFDTP-2YF)(21)</text>
<text x="245.9" y="447.2" transform="rotate(12 245.9 447.2)">24 FO (SFDTP-2YF)(21)</text>
<text x="245.3" y="453.3" transform="rotate(12 245.3 453.3)">(3M) FOA.B.F1.2.D1-3</text>
<text x="313.8" y="451.3" transform="rotate(12 313.8 451.3)">(10M) FOC5.F6</text>
<text x="664.1" y="454.7" transform="rotate(12 664.1 454.7)">1</text>
<text x="698.8" y="455.6" transform="rotate(12 698.8 455.6)">6 F.O.(AFDTP-1)(19) 3946-3951</text>
<text x="380.6" y="459.5" transform="rotate(12 380.6 459.5)">12 FO (SFDTP-2YF)(21)</text>
<text x="319.2" y="463.2" transform="rotate(12 319.2 463.2)">24 FO (SFDTP-2YF)(21) (2M) FOA.B.F1-3.D1-3</text>
<text x="385.7" y="466.9" transform="rotate(12 385.7 466.9)">(09M) FOC5.6.F6</text>
<text x="577.3" y="468.1" transform="rotate(12 577.3 468.1)">1</text>
<text x="582" y="469" transform="rotate(12 582 469)">48 FO (SFDTP-2YF)(21)(44M) FOE4-6.F8</text>
<text x="458.5" y="476.3" transform="rotate(12 458.5 476.3)">12 FO (SFDTP-2YF)(21)</text>
<text x="355" y="484.4" transform="rotate(12 355 484.4)">4 FO (SFDTP-2YF)(21)(3M) FOC1</text>
<text x="463.4" y="483.7" transform="rotate(12 463.4 483.7)">(08M) FOC5-7.F6</text>
<text x="435.6" y="488.3" transform="rotate(12 435.6 488.3)">48 FO (SFDTP-2YF)(21)</text>
<text x="511" y="487.7" transform="rotate(12 511 487.7)">12 FO (SFDTP-2YF)(21)</text>
<text x="433" y="493.8" transform="rotate(12 433 493.8)">(24M) FOA-C2.F1-3.D1-3</text>
<text x="514.4" y="494.7" transform="rotate(12 514.4 494.7)">(07M) FOC5-7.F6.7</text>
<text x="666.5" y="496.7" transform="rotate(12 666.5 496.7)">48 FO (SFDTP-2YF)(21) (20M) FOA-C4.F1-5.D1-3</text>
<text x="493.4" y="500.8" transform="rotate(12 493.4 500.8)">48 FO (SFDTP-2YF)(21)</text>
<text x="561.8" y="498.8" transform="rotate(12 561.8 498.8)">12 FO (SFDTP-2YF)(21)(6M) FOC5-8.F6.7</text>
<text x="490.9" y="506.4" transform="rotate(12 490.9 506.4)">(23M) FOA-C2.F1-4.D1-3</text>
<text x="566.1" y="516.5" transform="rotate(12 566.1 516.5)">48 FO (SFDTP-2YF)(21)</text>
<text x="562.3" y="522.2" transform="rotate(12 562.3 522.2)">(22M) FOA-C3.F1-4.D1-3</text>
<text x="642.8" y="540.4" transform="rotate(12 642.8 540.4)">48 FO (SFDTP-2YF)(21) (21M) FOA-C4.F1-4.D1-3</text>
</g>
<text font-size="3.8" fill="#ff7f00" x="695.4" y="448.2" transform="rotate(12 695.4 448.2)">SIN INSUMO ¿12 F.O.(AFDTP-1) 3951?</text>
<g font-size="3.7" fill="#4a9500">
<text x="280.5" y="133.5" transform="rotate(12 280.5 133.5)">635.2 A CEDO</text>
<text x="340.5" y="146.5" transform="rotate(12 340.5 146.5)">686.8 A CEDO</text>
<text x="408.3" y="161.2" transform="rotate(12 408.3 161.2)">745.0 A CEDO</text>
<text x="209.5" y="176.7" transform="rotate(-78 209.5 176.7)">584.7 A CEDO</text>
<text x="256.7" y="191" transform="rotate(12 256.7 191)">628.1 A CEDO</text>
<text x="386.6" y="219.1" transform="rotate(12 386.6 219.1)">738.0 A CEDO</text>
<text x="263.9" y="227.1" transform="rotate(12 263.9 227.1)">794.3 A CEDO</text>
<text x="328.1" y="241.1" transform="rotate(12 328.1 241.1)">742.1 A CEDO</text>
<text x="192" y="257.7" transform="rotate(-78 192 257.7)">538.1 A CEDO</text>
<text x="525.7" y="283.8" transform="rotate(12 525.7 283.8)">213.0 A CEDO</text>
<text x="315.8" y="293.1" transform="rotate(12 315.8 293.1)">627.4 A CEDO</text>
<text x="367.3" y="304.2" transform="rotate(12 367.3 304.2)">672.8 A CEDO</text>
<text x="244.9" y="312.3" transform="rotate(12 244.9 312.3)">774.7 A CEDO</text>
<text x="307" y="325.7" transform="rotate(12 307 325.7)">722.5 A CEDO</text>
<text x="479.8" y="328.6" transform="rotate(12 479.8 328.6)">259.5 A CEDO</text>
<text x="359.6" y="337.1" transform="rotate(12 359.6 337.1)">676.8 A CEDO</text>
<text x="175.5" y="344.1" transform="rotate(-78 175.5 344.1)">492.2 A CEDO</text>
<text x="188.8" y="347" transform="rotate(-78 188.8 347)">486.2 A CEDO</text>
<text x="437.3" y="353.9" transform="rotate(12 437.3 353.9)">179.7 A CEDO</text>
<text x="607.5" y="355.6" transform="rotate(12 607.5 355.6)">380.5 m a CEDO</text>
<text x="229.4" y="375.4" transform="rotate(12 229.4 375.4)">538.1 A CEDO</text>
<text x="292.7" y="389.1" transform="rotate(12 292.7 389.1)">589.8 A CEDO</text>
<text x="581.2" y="385.1" transform="rotate(12 581.2 385.1)">75.5 A CEDO</text>
<text x="490" y="391.4" transform="rotate(12 490 391.4)">248.0 A CEDO</text>
<text x="360.4" y="403.8" transform="rotate(12 360.4 403.8)">647.5 A CEDO</text>
<text x="174.3" y="413.5" transform="rotate(-78 174.3 413.5)">440.1 A CEDO</text>
<text x="225.9" y="415" transform="rotate(12 225.9 415)">390.0 A CEDO</text>
<text x="416.3" y="416.9" transform="rotate(12 416.3 416.9)">194.5 A CEDO</text>
<text x="287.5" y="428.3" transform="rotate(12 287.5 428.3)">337.8 A CEDO</text>
<text x="347.8" y="441.4" transform="rotate(12 347.8 441.4)">286.1 A CEDO</text>
<text x="442" y="445.8" transform="rotate(12 442 445.8)">216.7 A CEDO</text>
<text x="552.4" y="446.3" transform="rotate(12 552.4 446.3)">87.0 A CEDO</text>
<text x="439.1" y="459.1" transform="rotate(12 439.1 459.1)">222.7 A CEDO</text>
<text x="218.3" y="464.9" transform="rotate(12 218.3 464.9)">390.5 A CEDO</text>
<text x="634.7" y="466.2" transform="rotate(26 634.7 466.2)">5.5 A CEDO</text>
<text x="496.5" y="473.6" transform="rotate(12 496.5 473.6)">162.7 A CEDO</text>
<text x="281.6" y="477.7" transform="rotate(12 281.6 477.7)">349.3 A CEDO</text>
<text x="546.3" y="484.4" transform="rotate(12 546.3 484.4)">109.2 A CEDO</text>
<text x="341" y="504.9" transform="rotate(12 341 504.9)">292.6 A CEDO</text>
<text x="409" y="508.3" transform="rotate(12 409 508.3)">256.4 A CEDO</text>
<text x="408.2" y="512.4" transform="rotate(12 408.2 512.4)">250.4 A CEDO</text>
<text x="467.4" y="517.9" transform="rotate(12 467.4 517.9)">196.4 A CEDO</text>
<text x="527.6" y="531.8" transform="rotate(12 527.6 531.8)">142.4 A CEDO</text>
<text x="674.8" y="531.4" transform="rotate(-78 674.8 531.4)">42.5 A CEDO</text>
<text x="612.5" y="550.2" transform="rotate(12 612.5 550.2)">76.5 A CEDO</text>
</g>
<g font-size="3.7" fill="#f0f">
<text x="251.1" y="279.1" transform="rotate(12 251.1 279.1)">575.4 A CEDO</text>
<text x="248" y="283.1" transform="rotate(12 248 283.1)">¿REUBICARON?</text>
</g>
<g font-size="3.5" fill="#4a9500">
<text x="721.7" y="431.3">3</text>
<text x="726.6" y="431.3">F.O. FOD</text>
<text x="744.7" y="431.3">6.7</text>
<text x="752.5" y="431.3">.8</text>
</g>
<text font-size="3.5" fill="#ff7f00" x="691.8" y="460.7" transform="rotate(12 691.8 460.7)">SIN INSUMO ¿4 FO (AFDTP-1)FOE1.7.8.B2?</text>
<g font-size="3.2" fill="#259500">
<text x="329.8" y="182.1" transform="rotate(12 329.8 182.1)">+T.F.2- 5.0</text>
<text x="380.5" y="260.4" transform="rotate(12 380.5 260.4)">+T.F.3- 5.0</text>
<text x="584.1" y="315.6" transform="rotate(12 584.1 315.6)">+T.F.-5.0 M.</text>
<text x="555.3" y="319.6" transform="rotate(12 555.3 319.6)">+T.F.-5.0 M.</text>
<text x="630.8" y="325.8" transform="rotate(12 630.8 325.8)">+T.F.-5.0 M.</text>
<text x="617" y="332.9" transform="rotate(12 617 332.9)">+T.F.-3.0 M.</text>
<text x="180.4" y="341.1" transform="rotate(-78 180.4 341.1)">FOSC 350C-3</text>
<text x="614" y="347.5" transform="rotate(12 614 347.5)">CAPUCHON</text>
<text x="606.4" y="350.6" transform="rotate(12 606.4 350.6)">TERMOCONTRACTIL</text>
<text x="519.4" y="390.4" transform="rotate(12 519.4 390.4)">+T.F.20- 5.0</text>
<text x="489.8" y="417.7" transform="rotate(12 489.8 417.7)">+T.F.21- 5.0</text>
<text x="443.2" y="449.9" transform="rotate(12 443.2 449.9)">FOSC 350C-2</text>
<text x="627.7" y="447.6" transform="rotate(12 627.7 447.6)">+T.F.22- 5.0</text>
<text x="407.3" y="516.5" transform="rotate(12 407.3 516.5)">FOSC 350C-1</text>
</g>
</svg>
